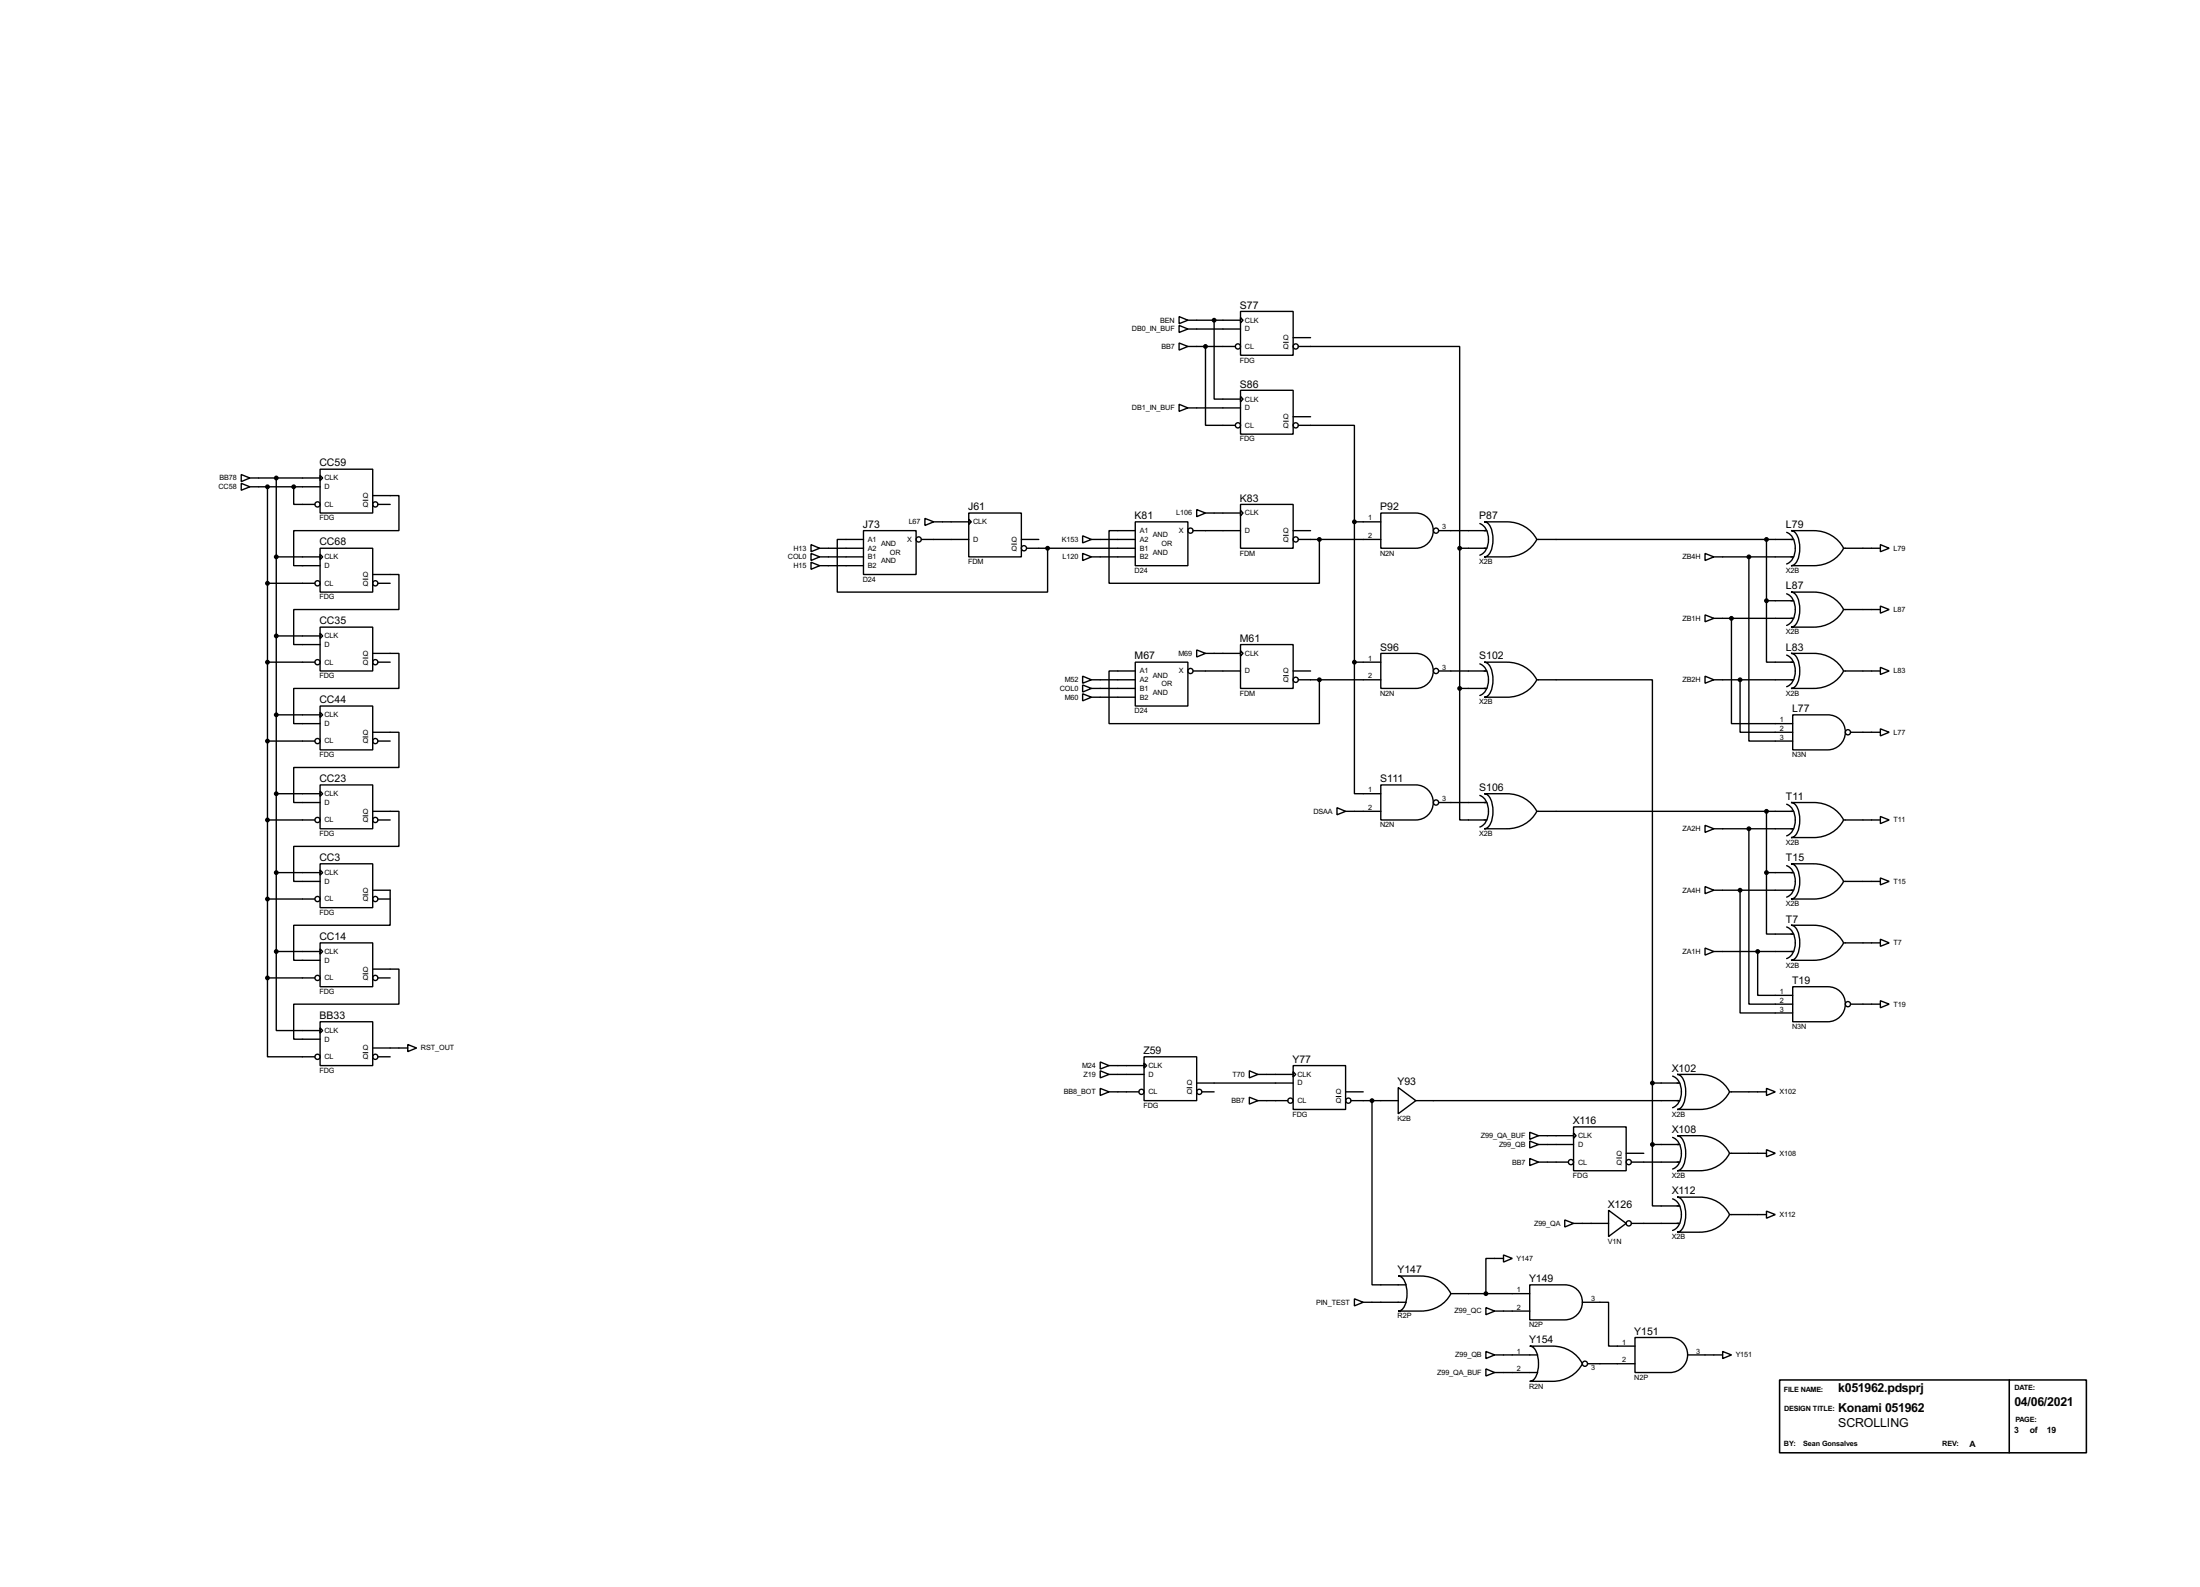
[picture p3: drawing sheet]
<svg xmlns="http://www.w3.org/2000/svg" width="637mm" height="460mm" viewBox="0 0 637 460" stroke-linecap="round" stroke-linejoin="round" font-family="sans-serif">
<g fill="none" stroke="#000" stroke-width=".4">
<path d="M341.7 91.7l2.5 1.1-2.5 1zM341.7 94.3l2.5 1-2.5 1zM341.7 99.4l2.5 1-2.5 1zM344.2 95.3h15.3M344.2 92.8h15.3M351.8 92.8v22.8h7.7M359.5 90.2h15.2v12.7h-15.2zM359.5 92l.7 .8-.7 .7zM374.7 97.8h5.1M341.7 117.1l2.5 1.1-2.5 1zM344.2 118.2h15.3M344.2 100.4h13.7"/>
<path d="M349.3 100.4v22.8h8.6M359.5 113.1h15.2v12.7h-15.2zM359.5 114.9l.7 .7-.7 .8zM376.2 100.4h46.8v58.4M69.9 137.5l2.5 1-2.5 1zM72.4 138.5h20.4M80.1 138.5v137.1M92.8 135.9h15.2v12.7h-15.2zM92.8 137.7l.7 .8-.7 .7zM374.7 120.7h5.1M376.2 123.2h16.3v28M69.9 140l2.5 1-2.5 1z"/>
<path d="M72.4 141h20.4M77.5 141v142.3M85.1 141v5.1h6.1M92.8 158.8h15.2v12.7h-15.2zM108 143.6h7.6v10.1h-30.5v10.2h7.7M109.5 146.1h3.6M235 157.8l2.5 1-2.5 1zM237.5 158.8h12.7M250.2 153.7h15.3v12.7h-15.3zM250.2 156.3h-7.6v15.2h61v-12.7M267 156.3h13.7M268 150.2l2.6 1-2.6 1z"/>
<path d="M270.6 151.2h10.1M280.7 148.6h15.3v12.7h-15.3zM280.7 150.4l.8 .8-.8 .7zM296 156.3h5M297.5 158.8h31.5M313.7 155.2l2.6 1.1-2.6 1zM316.3 156.3h12.7M329 151.2h15.2v12.7h-15.2zM329 153.7h-7.6v15.3h60.9v-12.7M345.7 153.7h13.8M346.8 147.6l2.5 1-2.5 1.1zM349.3 148.6h10.2"/>
<path d="M359.5 146.1h15.2v12.7h-15.2zM359.5 147.9l.7 .7-.7 .8zM374.7 153.7h5.1M376.2 156.3h23.9M392.5 151.2h7.6M392.5 151.2v40.6M400.1 148.6h10.2a5.1 5.1 0 0 1 5 5.1 5.1 5.1 0 0 1-5 5.1h-10.2zM416.9 153.7h13.9M423 158.8h7.8M423 158.8v40.6M428.8 151.7a5.3 5.3 0 0 1 2.1 6.9l-.3 .6a3.3 3.3 0 0 1-1.8 1.6M430.1 151.2h6.6a9.6 9.6 0 0 1 8.6 5.1 9.6 9.6 0 0 1-8.6 5h-6.6a3.1 3.1 0 0 0 2.3-3.1 7.8 7.8 0 0 0-1.3-6.6z"/>
<path d="M445.3 156.3h74.4M511.9 156.3v17.7M517.7 154.2a5.3 5.3 0 0 1 2.1 6.9l-.3 .6a3.3 3.3 0 0 1-1.8 1.7M519 153.7h6.6a9.6 9.6 0 0 1 8.6 5.1 9.6 9.6 0 0 1-8.6 5.1h-6.6a3.2 3.2 0 0 0 2.3-3.2 7.8 7.8 0 0 0-1.3-6.6zM534.2 158.8h10.7M544.9 157.8l2.5 1-2.5 1zM77.5 169h13.7M80.1 161.3h12.7M92.8 160.6l.7 .7-.7 .8zM108 166.4h7.6v10.2h-30.5v10.1h7.7M109.5 169h3.6M235 160.3l2.5 1-2.5 1.1z"/>
<path d="M235 162.9l2.5 1-2.5 1zM237.5 161.3h12.7M237.5 163.9h12.7M313.7 160.3l2.6 1-2.6 1.1zM316.3 161.3h12.7M494.1 178.1l2.5 1-2.5 1zM494.1 160.3l2.5 1-2.5 1.1zM496.6 161.3h23.1M496.6 179.1h23.1M501.7 179.1v30.5h17.8M506.8 161.3v53.4h12.7M511.9 174v17.8h7.8"/>
<path d="M511.9 174h7.8M517.7 172a5.1 5.1 0 0 1 2.3 6.2l-.5 1.3a3.5 3.5 0 0 1-1.8 1.7M519 171.5h6.6a9.6 9.6 0 0 1 8.6 5.1 9.6 9.6 0 0 1-8.6 5.1h-6.6a3.2 3.2 0 0 0 2.3-3.2 7.7 7.7 0 0 0-1.3-6.6zM534.2 176.6h10.7M544.9 175.6l2.5 1-2.5 1zM77.5 191.8h13.7M80.1 184.2h12.7M92.8 181.7h15.2v12.7h-15.2zM92.8 183.4l.7 .8-.7 .8zM108 189.3h7.6v10.1h-30.5v10.2h7.7M109.5 191.8h3.6M313.7 198.4l2.6 1-2.6 1.1z"/>
<path d="M313.7 195.9l2.6 1-2.6 1zM316.3 196.9h12.7M316.3 199.4h12.7M329 191.8h15.2v12.7h-15.2zM329 194.4h-7.6v15.2h60.9v-12.7M345.7 194.4h13.8M346.8 188.3l2.5 1-2.5 1zM349.3 189.3h10.2M359.5 186.7h15.2v12.7h-15.2zM359.5 188.5l.7 .8-.7 .7zM374.7 194.4h5.1M376.2 196.9h23.9"/>
<path d="M392.5 191.8v38.1h7.6M392.5 191.8h7.6M400.1 189.3h10.2a5.1 5.1 0 0 1 5 5 5.1 5.1 0 0 1-5 5.1h-10.2zM416.9 194.4h13.9M423 199.4v38.1h7.8M423 199.4h7.8M428.8 192.3a5.3 5.3 0 0 1 2.1 6.9l-.3 .6a3.3 3.3 0 0 1-1.8 1.7M430.1 191.8h6.6a9.6 9.6 0 0 1 8.6 5.1 9.6 9.6 0 0 1-8.6 5.1h-6.6a3.2 3.2 0 0 0 2.3-3.2 7.8 7.8 0 0 0-1.3-6.6zM445.3 196.9h33.5v116.8M494.1 195.9l2.5 1-2.5 1zM496.6 196.9h23.1M504.2 196.9v15.2h15.3"/>
<path d="M517.7 189.8a5.3 5.3 0 0 1 2.1 6.9l-.3 .6a3.3 3.3 0 0 1-1.8 1.6M519 189.3h6.6a9.6 9.6 0 0 1 8.6 5.1 9.6 9.6 0 0 1-8.6 5h-6.6a3.1 3.1 0 0 0 2.3-3.1 7.8 7.8 0 0 0-1.3-6.6zM534.2 194.4h10.7M544.9 193.3l2.5 1.1-2.5 1zM77.5 214.7h13.7M80.1 207.1h12.7M92.8 204.5h15.2v12.7h-15.2zM92.8 206.3l.7 .8-.7 .7zM108 212.1h7.6v10.2h-30.5v10.2h7.7M109.5 214.7h3.6M313.7 201l2.6 1-2.6 1zM316.3 202h12.7"/>
<path d="M519.5 207.1h10.1a5.1 5.1 0 0 1 5.1 5 5.1 5.1 0 0 1-5.1 5.1h-10.1zM536.2 212.1h8.7M544.9 211.1l2.5 1-2.5 1.1zM77.5 237.5h13.7M80.1 229.9h12.7M92.8 227.4h15.2v12.7h-15.2zM92.8 229.2l.7 .7-.7 .8zM108 235h7.6v10.2h-30.5v10.1h7.7M109.5 237.5h3.6M387.4 234l2.5 1-2.5 1zM389.9 235h10.2M400.1 227.4h10.2a5.1 5.1 0 0 1 5 5 5.1 5.1 0 0 1-5 5.1h-10.2z"/>
<path d="M416.9 232.5h13.9M428.8 230.4a5.3 5.3 0 0 1 2.1 6.9l-.3 .6a3.3 3.3 0 0 1-1.8 1.7M430.1 229.9h6.6a9.6 9.6 0 0 1 8.6 5.1 9.6 9.6 0 0 1-8.6 5.1h-6.6a3.2 3.2 0 0 0 2.3-3.2 7.8 7.8 0 0 0-1.3-6.6zM445.3 235h74.4M494.1 239.1l2.5 1-2.5 1zM511.9 235v17.8M517.7 233a5.3 5.3 0 0 1 2.1 6.8 3.7 3.7 0 0 1-2.1 2.3M519 232.5h6.6a9.6 9.6 0 0 1 8.6 5 9.6 9.6 0 0 1-8.6 5.1h-6.6a3.2 3.2 0 0 0 2.3-3.1 7.7 7.7 0 0 0-1.3-6.6zM534.2 237.5h10.7M544.9 236.5l2.5 1-2.5 1.1zM80.1 252.8h12.7M92.8 250.2h15.2v12.7h-15.2z"/>
<path d="M92.8 252l.7 .8-.7 .7zM108 257.9h5.1v10.1h-28v10.2h7.7M494.1 256.8l2.5 1.1-2.5 1zM496.6 240.1h23.1M496.6 257.9h23.1M504.2 257.9v35.5h15.3M506.8 240.1v50.8h12.7M511.9 252.8v17.8h7.8M511.9 252.8h7.8M517.7 250.8a5.1 5.1 0 0 1 2.3 6.1l-.5 1.4a3.3 3.3 0 0 1-1.8 1.6M519 250.2h6.6a9.6 9.6 0 0 1 8.6 5.1 9.6 9.6 0 0 1-8.6 5.1h-6.6a3.2 3.2 0 0 0 2.3-3.1 7.8 7.8 0 0 0-1.3-6.7zM534.2 255.3h10.7"/>
<path d="M544.9 254.3l2.5 1-2.5 1zM77.5 260.4h13.7M80.1 275.6v22.9h12.7M80.1 275.6h12.7M92.8 273.1h15.2v12.7h-15.2zM92.8 274.9l.7 .7-.7 .8zM109.5 260.4h3.6M494.1 274.6l2.5 1-2.5 1.1zM496.6 275.6h23.1M509.3 275.6v12.7h10.2M517.7 268.5a5.3 5.3 0 0 1 2.1 6.9l-.3 .6a3.3 3.3 0 0 1-1.8 1.7M519 268h6.6a9.6 9.6 0 0 1 8.6 5.1 9.6 9.6 0 0 1-8.6 5.1h-6.6a3.2 3.2 0 0 0 2.3-3.2 7.8 7.8 0 0 0-1.3-6.6z"/>
<path d="M534.2 273.1h10.7M544.9 272.1l2.5 1-2.5 1zM77.5 283.3v22.8h13.7M77.5 283.3h13.7M92.8 296h15.2v12.7h-15.2zM92.8 297.7l.7 .8-.7 .8zM108 280.7h7.6v10.2h-30.5v10.1h7.7M109.5 283.3h3.6M519.5 285.8h10.1a5.1 5.1 0 0 1 5.1 5.1 5.1 5.1 0 0 1-5.1 5.1h-10.1zM536.2 290.9h8.7M544.9 289.9l2.5 1-2.5 1zM108 303.6h10.2"/>
<path d="M109.5 306.1h3.6M118.2 302.6l2.5 1-2.5 1zM318.8 307.6l2.6 1.1-2.6 1zM318.8 310.2l2.6 1-2.6 1zM318.8 315.3l2.6 1-2.6 1zM321.4 311.2h10.1M321.4 316.3h8.6M321.4 308.7h10.1M331.5 306.1h15.3v12.7h-15.3zM331.5 307.9l.8 .8-.8 .7zM346.8 313.7h27.9M348.3 316.3h3.5"/>
<path d="M362 310.2l2.5 1-2.5 1zM362 317.8l2.5 1-2.5 1zM364.5 318.8h8.7M364.5 311.2h10.2M374.7 308.7h15.2v12.7h-15.2zM374.7 310.4l.8 .8-.8 .8zM389.9 316.3h5.1M391.5 318.8h13.7M397.6 318.8v53.4h9.9M405.2 315l5.1 3.8-5.1 3.8zM410.3 318.8h76.4M478.8 313.7h7.9"/>
<path d="M478.8 313.7v17.8M484.7 311.7a5.1 5.1 0 0 1 2.3 6.2l-.2 .7a3.8 3.8 0 0 1-2.1 2.3M486 311.2h6.6a9.4 9.4 0 0 1 8.6 5.1 9.5 9.5 0 0 1-8.6 5.1h-6.6a3.2 3.2 0 0 0 2.3-3.2 7.8 7.8 0 0 0-1.3-6.6zM501.2 316.3h10.7M511.9 315.3l2.5 1-2.5 1zM443.3 335.6l2.5 1-2.5 1zM443.3 328l2.5 1-2.5 1zM443.3 330.5l2.5 1-2.5 1zM445.8 336.6h8.7M445.8 331.5h10.2M445.8 329h10.2M456 326.4h15.2v12.7h-15.2z"/>
<path d="M456 328.2l.7 .8-.7 .7zM471.2 334.1h5.1M472.7 336.6h14M478.8 331.5v17.8h7.9M478.8 331.5h7.9M484.7 329.5a5.3 5.3 0 0 1 2.1 6.9 3.6 3.6 0 0 1-2.1 2.2M486 329h6.6a9.5 9.5 0 0 1 8.6 5.1 9.4 9.4 0 0 1-8.6 5h-6.6a3.1 3.1 0 0 0 2.3-3.1 7.9 7.9 0 0 0-1.3-6.6zM501.2 334.1h10.7M511.9 333l2.5 1.1-2.5 1zM453.4 353.4l2.6 1-2.6 1zM456 354.4h10.1M466.1 350.6l5.1 3.8-5.1 3.8z"/>
<path d="M472.7 354.4h14M484.7 347.3a5.2 5.2 0 0 1 2.1 6.8 3.7 3.7 0 0 1-2.1 2.3M486 346.8h6.6a9.4 9.4 0 0 1 8.6 5 9.5 9.5 0 0 1-8.6 5.1h-6.6a3.2 3.2 0 0 0 2.3-3.1 7.8 7.8 0 0 0-1.3-6.6zM501.2 351.8h10.7M511.9 350.8l2.5 1-2.5 1.1zM392.5 376.2l2.5 1-2.5 1.1zM395 377.2h12.5M405.2 369.6h6.6a9.6 9.6 0 0 1 8.6 5.1 9.5 9.5 0 0 1-8.6 5.1h-6.6a3.2 3.2 0 0 0 2.3-3.2 7.8 7.8 0 0 0-1.3-6.6zM420.4 374.7h22.9M430.6 378.8l2.5 1-2.5 1zM433.1 379.8h10.2M435.7 363.5l2.5 1-2.5 1.1z"/>
<path d="M435.7 364.5h-5.1v10.2M443.3 372.2h10.1a5.1 5.1 0 0 1 5.1 5 5.1 5.1 0 0 1-5.1 5.1h-10.1zM458.5 377.2h7.6v12.7h7.7M430.6 391.5l2.5 1-2.5 1zM430.6 396.5l2.5 1.1-2.5 1zM433.1 392.5h12.5M433.1 397.6h12.5M443.3 389.9h6.6a9.6 9.6 0 0 1 8.6 5.1 9.5 9.5 0 0 1-8.6 5.1h-6.6a3.2 3.2 0 0 0 2.3-3.1 7.8 7.8 0 0 0-1.3-6.7zM460 395h13.8M473.8 387.4h10.1a5.1 5.1 0 0 1 5.1 5.1 5.1 5.1 0 0 1-5.1 5.1h-10.1zM489 392.5h10.2M499.2 391.5l2.5 1-2.5 1z"/>
<circle cx="358.7" cy="100.4" r=".75"/>
<circle cx="375.4" cy="100.4" r=".75"/>
<circle cx="358.7" cy="123.2" r=".75"/>
<circle cx="375.4" cy="123.2" r=".75"/>
<circle cx="92" cy="146.1" r=".75"/>
<circle cx="108.7" cy="146.1" r=".75"/>
<circle cx="266.2" cy="156.3" r=".75"/>
<circle cx="296.7" cy="158.8" r=".75"/>
<circle cx="344.9" cy="153.7" r=".75"/>
<circle cx="375.4" cy="156.3" r=".75"/>
<circle cx="416.1" cy="153.7" r=".75"/>
<circle cx="92" cy="169" r=".75"/>
<circle cx="108.7" cy="169" r=".75"/>
<circle cx="92" cy="191.8" r=".75"/>
<circle cx="108.7" cy="191.8" r=".75"/>
<circle cx="344.9" cy="194.4" r=".75"/>
<circle cx="375.4" cy="196.9" r=".75"/>
<circle cx="416.1" cy="194.4" r=".75"/>
<circle cx="92" cy="214.7" r=".75"/>
<circle cx="108.7" cy="214.7" r=".75"/>
<circle cx="535.4" cy="212.1" r=".75"/>
<circle cx="92" cy="237.5" r=".75"/>
<circle cx="108.7" cy="237.5" r=".75"/>
<circle cx="416.1" cy="232.5" r=".75"/>
<circle cx="92" cy="260.4" r=".75"/>
<circle cx="108.7" cy="260.4" r=".75"/>
<circle cx="92" cy="283.3" r=".75"/>
<circle cx="108.7" cy="283.3" r=".75"/>
<circle cx="535.4" cy="290.9" r=".75"/>
<circle cx="92" cy="306.1" r=".75"/>
<circle cx="108.7" cy="306.1" r=".75"/>
<circle cx="330.7" cy="316.3" r=".75"/>
<circle cx="347.5" cy="316.3" r=".75"/>
<circle cx="373.9" cy="318.8" r=".75"/>
<circle cx="390.7" cy="318.8" r=".75"/>
<circle cx="455.2" cy="336.6" r=".75"/>
<circle cx="471.9" cy="336.6" r=".75"/>
<circle cx="471.9" cy="354.4" r=".75"/>
<circle cx="459.2" cy="395" r=".75"/>
</g>
<g fill="none" stroke="#000" stroke-width=".29">
<path d="M371.8 99.2h1.6M371.8 122h1.6M105.1 144.9h1.6M293.1 157.6h1.6M371.8 155.1h1.6M105.1 167.8h1.6M105.1 190.6h1.6M371.8 195.7h1.6M105.1 213.5h1.6M105.1 236.3h1.6M105.1 259.2h1.6M105.1 282.1h1.6"/>
<path d="M105.1 304.9h1.6M343.9 315.1h1.6M387.1 317.6h1.6M468.4 335.4h1.6"/>
</g>
<g fill="#000" stroke="#000" stroke-width=".4">
<circle cx="351.8" cy="92.8" r=".5"/>
<circle cx="349.3" cy="100.4" r=".5"/>
<circle cx="80" cy="138.5" r=".5"/>
<circle cx="77.5" cy="141" r=".5"/>
<circle cx="85.1" cy="141" r=".5"/>
<circle cx="303.5" cy="158.8" r=".5"/>
<circle cx="382.3" cy="156.3" r=".5"/>
<circle cx="392.4" cy="151.2" r=".5"/>
<circle cx="422.9" cy="158.8" r=".5"/>
<circle cx="511.8" cy="156.3" r=".5"/>
<circle cx="77.5" cy="169" r=".5"/>
<circle cx="80" cy="161.3" r=".5"/>
<circle cx="501.7" cy="179.1" r=".5"/>
<circle cx="506.7" cy="161.3" r=".5"/>
<circle cx="511.8" cy="174" r=".5"/>
<circle cx="77.5" cy="191.8" r=".5"/>
<circle cx="80" cy="184.2" r=".5"/>
<circle cx="382.3" cy="196.9" r=".5"/>
<circle cx="392.4" cy="191.8" r=".5"/>
<circle cx="422.9" cy="199.4" r=".5"/>
<circle cx="504.2" cy="196.9" r=".5"/>
<circle cx="77.5" cy="214.7" r=".5"/>
<circle cx="80" cy="207.1" r=".5"/>
<circle cx="77.5" cy="237.5" r=".5"/>
<circle cx="80" cy="229.9" r=".5"/>
<circle cx="511.8" cy="235" r=".5"/>
<circle cx="80" cy="252.8" r=".5"/>
<circle cx="504.2" cy="257.9" r=".5"/>
<circle cx="506.7" cy="240.1" r=".5"/>
<circle cx="511.8" cy="252.8" r=".5"/>
<circle cx="77.5" cy="260.4" r=".5"/>
<circle cx="80" cy="275.6" r=".5"/>
<circle cx="509.3" cy="275.6" r=".5"/>
<circle cx="77.5" cy="283.3" r=".5"/>
<circle cx="397.5" cy="318.8" r=".5"/>
<circle cx="478.8" cy="313.7" r=".5"/>
<circle cx="478.8" cy="331.5" r=".5"/>
<circle cx="430.5" cy="374.7" r=".5"/>
</g>
<path d="M515.7 399.7h88.9v21.1h-88.9zM582.2 399.7v21.1" fill="none" stroke="#000" stroke-width=".45"/>
<g font-size="4">
<text x="532.7" y="403.3">k051962.pdsprj</text>
<text x="583.7" y="407.4">04/06/2021</text>
<text x="532.7" y="413.5">SCROLLING</text>
<text x="532.7" y="409.1">Konami 051962</text>
</g>
<g font-size="3.4">
<text x="359.3" y="89.4">S77</text>
<text x="359.3" y="112.2">S86</text>
<text x="92.6" y="135.1">CC59</text>
<text x="280.5" y="147.8">J61</text>
<text x="359.3" y="145.3">K83</text>
<text x="399.9" y="147.8">P92</text>
<text x="250" y="152.9">J73</text>
<text x="328.8" y="150.3">K81</text>
<text x="428.6" y="150.3">P87</text>
<text x="517.5" y="152.9">L79</text>
<text x="92.6" y="158">CC68</text>
<text x="517.5" y="170.7">L87</text>
<text x="92.6" y="180.9">CC35</text>
<text x="359.3" y="185.9">M61</text>
<text x="328.8" y="191">M67</text>
<text x="399.9" y="188.5">S96</text>
<text x="428.6" y="191">S102</text>
<text x="517.5" y="188.5">L83</text>
<text x="92.6" y="203.7">CC44</text>
<text x="519.3" y="206.3">L77</text>
<text x="92.6" y="226.6">CC23</text>
<text x="399.9" y="226.6">S111</text>
<text x="428.6" y="229.1">S106</text>
<text x="517.5" y="231.7">T11</text>
<text x="92.6" y="249.4">CC3</text>
<text x="517.5" y="249.4">T15</text>
<text x="517.5" y="267.2">T7</text>
<text x="92.6" y="272.3">CC14</text>
<text x="519.3" y="285">T19</text>
<text x="92.6" y="295.2">BB33</text>
<text x="331.3" y="305.3">Z59</text>
<text x="374.5" y="307.9">Y77</text>
<text x="484.5" y="310.4">X102</text>
<text x="405" y="314.2">Y93</text>
<text x="455.8" y="325.6">X116</text>
<text x="484.5" y="328.2">X108</text>
<text x="484.5" y="346">X112</text>
<text x="465.9" y="349.8">X126</text>
<text x="405" y="368.8">Y147</text>
<text x="443.1" y="371.4">Y149</text>
<text x="443.1" y="389.1">Y154</text>
<text x="473.6" y="386.6">Y151</text>
</g>
<g font-size="2.8">
<text x="570.7" y="419.1">A</text>
<text x="583.6" y="415.1">3</text>
<text x="588.2" y="415.1">of</text>
<text x="593.1" y="415.1">19</text>
</g>
<g font-size="2.4">
<text x="328" y="96">DB0_IN_BUF</text>
<text x="336.2" y="93.5">BEN</text>
<text x="360.7" y="93.5">CLK</text>
<text x="360.7" y="96">D</text>
<text x="336.6" y="101">BB7</text>
<text x="360.7" y="101">CL</text>
<text x="371.8" y="98.5">Q</text>
<text x="371.8" y="101">Q</text>
<text x="359.3" y="105">FDG</text>
<text x="328" y="118.9">DB1_IN_BUF</text>
<text x="360.7" y="116.3">CLK</text>
<text x="360.7" y="118.9">D</text>
<text x="360.7" y="123.9">CL</text>
<text x="371.8" y="121.4">Q</text>
<text x="371.8" y="123.9">Q</text>
<text x="359.3" y="127.8">FDG</text>
<text x="63.3" y="141.7">CC58</text>
<text x="63.6" y="139.2">BB78</text>
<text x="94" y="139.2">CLK</text>
<text x="94" y="141.7">D</text>
<text x="94" y="146.8">CL</text>
<text x="105.1" y="144.3">Q</text>
<text x="105.1" y="146.8">Q</text>
<text x="340.9" y="149.3">L106</text>
<text x="360.7" y="149.3">CLK</text>
<text x="92.6" y="150.7">FDG</text>
<text x="263.3" y="151.9">L67</text>
<text x="282" y="151.9">CLK</text>
<text x="330.3" y="154.4">A1</text>
<text x="334.1" y="155.6">AND</text>
<text x="341.6" y="154.4">X</text>
<text x="360.7" y="154.4">D</text>
<text x="371.8" y="154.4">Q</text>
<text x="396.4" y="150.8">1</text>
<text x="396.4" y="155.9">2</text>
<text x="417.9" y="153.3">3</text>
<text x="229.9" y="159.5">H13</text>
<text x="251.5" y="157">A1</text>
<text x="251.5" y="159.5">A2</text>
<text x="255.3" y="158.1">AND</text>
<text x="257.9" y="160.7">OR</text>
<text x="262.9" y="157">X</text>
<text x="282" y="157">D</text>
<text x="293.1" y="157">Q</text>
<text x="293.1" y="159.5">Q</text>
<text x="307.7" y="157">K153</text>
<text x="330.3" y="159.5">B1</text>
<text x="330.3" y="157">A2</text>
<text x="334.1" y="160.7">AND</text>
<text x="336.6" y="158.1">OR</text>
<text x="359.3" y="160.9">FDM</text>
<text x="371.8" y="157">Q</text>
<text x="399.9" y="160.9">N2N</text>
<text x="548.7" y="159.5">L79</text>
<text x="94" y="162">CLK</text>
<text x="94" y="164.6">D</text>
<text x="105.1" y="167.1">Q</text>
<text x="228.3" y="162">COL0</text>
<text x="229.9" y="164.6">H15</text>
<text x="251.5" y="162">B1</text>
<text x="251.5" y="164.6">B2</text>
<text x="255.3" y="163.2">AND</text>
<text x="280.5" y="163.4">FDM</text>
<text x="307.9" y="162">L120</text>
<text x="328.8" y="166">D24</text>
<text x="330.3" y="162">B2</text>
<text x="428.6" y="163.4">X2B</text>
<text x="487.6" y="162">ZB4H</text>
<text x="517.5" y="166">X2B</text>
<text x="92.6" y="173.6">FDG</text>
<text x="94" y="169.7">CL</text>
<text x="105.1" y="169.7">Q</text>
<text x="250" y="168.5">D24</text>
<text x="487.6" y="179.8">ZB1H</text>
<text x="548.7" y="177.3">L87</text>
<text x="94" y="184.9">CLK</text>
<text x="517.5" y="183.8">X2B</text>
<text x="94" y="187.4">D</text>
<text x="105.1" y="190">Q</text>
<text x="341.5" y="190">M69</text>
<text x="360.7" y="190">CLK</text>
<text x="396.4" y="191.4">1</text>
<text x="92.6" y="196.5">FDG</text>
<text x="94" y="192.5">CL</text>
<text x="105.1" y="192.5">Q</text>
<text x="308.5" y="197.6">M52</text>
<text x="330.3" y="195.1">A1</text>
<text x="330.3" y="197.6">A2</text>
<text x="334.1" y="196.3">AND</text>
<text x="341.6" y="195.1">X</text>
<text x="360.7" y="195.1">D</text>
<text x="371.8" y="195.1">Q</text>
<text x="371.8" y="197.6">Q</text>
<text x="396.4" y="196.5">2</text>
<text x="417.9" y="194">3</text>
<text x="487.6" y="197.6">ZB2H</text>
<text x="548.7" y="195.1">L83</text>
<text x="307.1" y="200.1">COL0</text>
<text x="308.5" y="202.7">M60</text>
<text x="330.3" y="200.1">B1</text>
<text x="330.3" y="202.7">B2</text>
<text x="334.1" y="201.3">AND</text>
<text x="336.6" y="198.8">OR</text>
<text x="359.3" y="201.5">FDM</text>
<text x="399.9" y="201.5">N2N</text>
<text x="517.5" y="201.5">X2B</text>
<text x="94" y="207.8">CLK</text>
<text x="328.8" y="206.6">D24</text>
<text x="428.6" y="204.1">X2B</text>
<text x="515.8" y="209.2">1</text>
<text x="94" y="210.3">D</text>
<text x="94" y="215.4">CL</text>
<text x="105.1" y="212.8">Q</text>
<text x="105.1" y="215.4">Q</text>
<text x="515.8" y="211.7">2</text>
<text x="515.8" y="214.3">3</text>
<text x="548.7" y="212.8">L77</text>
<text x="92.6" y="219.3">FDG</text>
<text x="519.3" y="219.3">N3N</text>
<text x="94" y="230.6">CLK</text>
<text x="94" y="233.2">D</text>
<text x="396.4" y="229.5">1</text>
<text x="417.9" y="232.1">3</text>
<text x="94" y="238.2">CL</text>
<text x="105.1" y="235.7">Q</text>
<text x="105.1" y="238.2">Q</text>
<text x="380.6" y="235.7">DSAA</text>
<text x="396.4" y="234.6">2</text>
<text x="399.9" y="239.6">N2N</text>
<text x="548.7" y="238.2">T11</text>
<text x="92.6" y="242.2">FDG</text>
<text x="428.6" y="242.2">X2B</text>
<text x="487.6" y="240.8">ZA2H</text>
<text x="517.5" y="244.7">X2B</text>
<text x="94" y="253.5">CLK</text>
<text x="94" y="256">D</text>
<text x="548.7" y="256">T15</text>
<text x="94" y="261.1">CL</text>
<text x="105.1" y="258.6">Q</text>
<text x="105.1" y="261.1">Q</text>
<text x="487.6" y="258.6">ZA4H</text>
<text x="517.5" y="262.5">X2B</text>
<text x="92.6" y="265">FDG</text>
<text x="548.7" y="273.8">T7</text>
<text x="94" y="276.3">CLK</text>
<text x="94" y="278.9">D</text>
<text x="105.1" y="281.4">Q</text>
<text x="487.6" y="276.3">ZA1H</text>
<text x="517.5" y="280.3">X2B</text>
<text x="92.6" y="287.9">FDG</text>
<text x="94" y="284">CL</text>
<text x="105.1" y="284">Q</text>
<text x="515.8" y="287.9">1</text>
<text x="515.8" y="290.5">2</text>
<text x="515.8" y="293">3</text>
<text x="548.7" y="291.6">T19</text>
<text x="94" y="299.2">CLK</text>
<text x="519.3" y="298.1">N3N</text>
<text x="94" y="301.7">D</text>
<text x="105.1" y="304.3">Q</text>
<text x="122" y="304.3">RST_OUT</text>
<text x="92.6" y="310.8">FDG</text>
<text x="94" y="306.8">CL</text>
<text x="105.1" y="306.8">Q</text>
<text x="313.6" y="309.4">M24</text>
<text x="314" y="311.9">Z19</text>
<text x="332.8" y="309.4">CLK</text>
<text x="332.8" y="311.9">D</text>
<text x="357.1" y="311.9">T70</text>
<text x="376" y="311.9">CLK</text>
<text x="308.3" y="317">BB8_BOT</text>
<text x="332.8" y="317">CL</text>
<text x="343.9" y="314.4">Q</text>
<text x="343.9" y="317">Q</text>
<text x="376" y="314.4">D</text>
<text x="387.1" y="317">Q</text>
<text x="515.7" y="317">X102</text>
<text x="331.3" y="320.9">FDG</text>
<text x="356.9" y="319.5">BB7</text>
<text x="374.5" y="323.5">FDG</text>
<text x="376" y="319.5">CL</text>
<text x="387.1" y="319.5">Q</text>
<text x="484.5" y="323.5">X2B</text>
<text x="405" y="324.7">K2B</text>
<text x="429.1" y="329.7">Z99_QA_BUF</text>
<text x="457.3" y="329.7">CLK</text>
<text x="434.4" y="332.2">Z99_QB</text>
<text x="457.3" y="332.2">D</text>
<text x="468.4" y="334.8">Q</text>
<text x="515.7" y="334.8">X108</text>
<text x="438.1" y="337.3">BB7</text>
<text x="455.8" y="341.2">FDG</text>
<text x="457.3" y="337.3">CL</text>
<text x="468.4" y="337.3">Q</text>
<text x="484.5" y="341.2">X2B</text>
<text x="515.7" y="352.5">X112</text>
<text x="444.5" y="355.1">Z99_QA</text>
<text x="484.5" y="359">X2B</text>
<text x="439.5" y="365.2">Y147</text>
<text x="465.9" y="360.3">V1N</text>
<text x="381.4" y="377.9">PIN_TEST</text>
<text x="439.6" y="374.3">1</text>
<text x="461.1" y="376.8">3</text>
<text x="405" y="381.9">R2P</text>
<text x="421.5" y="380.5">Z99_QC</text>
<text x="439.6" y="379.4">2</text>
<text x="443.1" y="384.4">N2P</text>
<text x="470.1" y="389.5">1</text>
<text x="421.7" y="393.2">Z99_QB</text>
<text x="439.6" y="392.1">1</text>
<text x="470.1" y="394.6">2</text>
<text x="491.5" y="392.1">3</text>
<text x="503" y="393.2">Y151</text>
<text x="416.4" y="398.3">Z99_QA_BUF</text>
<text x="439.6" y="397.2">2</text>
<text x="461.1" y="396.9">3</text>
<text x="473.6" y="399.7">N2P</text>
<text x="443.1" y="402.2">R2N</text>
<text x="516.9" y="403.1">FILE NAME:</text>
<text x="583.7" y="402.6">DATE:</text>
<text x="517" y="408.6">DESIGN TITLE:</text>
<text x="584" y="412">PAGE:</text>
<text x="516.9" y="418.9">BY:</text>
<text x="522.5" y="418.9">Sean Gonsalves</text>
<text x="562.8" y="419">REV:</text>
</g>
</svg>
